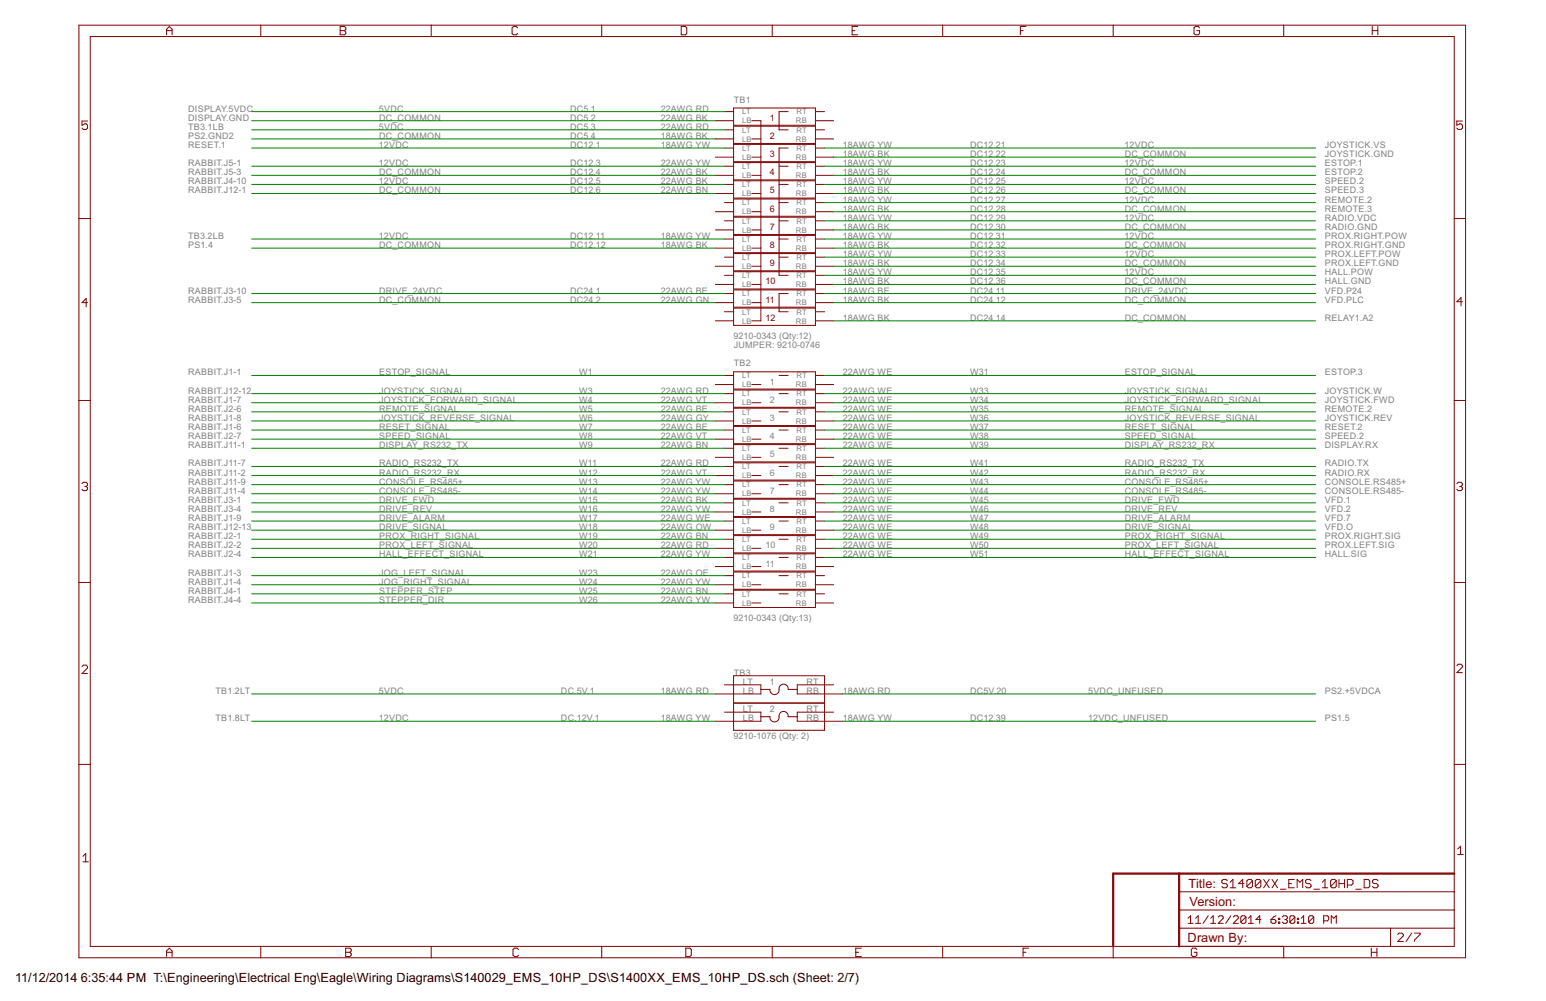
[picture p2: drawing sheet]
<svg xmlns="http://www.w3.org/2000/svg" width="432mm" height="279mm" viewBox="0 0 432 279" stroke-linecap="round" stroke-linejoin="round" font-family="sans-serif">
<g fill="none" stroke="#800000" stroke-width=".28">
<path d="M22 7h387.3v260.3h-387.3zM25.2 10.2h381v254h-381zM46.5 9.7v-1.5l.8-.8 .8 .8v1.5M46.5 8.6h1.6M72.8 7v3.2M95 7.4h1.2l.4 .4v.4l-.4 .4 .4 .3v.4l-.4 .4h-1.2zM95 8.6h1.2M120.4 7v3.2M144.6 7.8l-.4-.4h-.8l-.4 .4v1.5l.4 .4h.8l.4-.4M168.1 7v3.2M190.3 7.4h1.1l.4 .4v1.5l-.4 .4h-1.1zM215.7 7v3.2"/>
<path d="M238 8.6h.8M239.6 7.4h-1.6v2.3h1.6M263.3 7v3.2M285 8.6h.8M286.6 7.4h-1.6v2.3M310.9 7v3.2M335 7.8l-.3-.4h-.8l-.4 .4v1.5l.4 .4h.8l.3-.4v-.7h-.7M358.5 7v3.2M383.3 7.4v2.3M383.3 8.6h1.5M384.8 7.4v2.3M24.4 33.8h-1.5v1.2l1.2-.4 .3 .4v.8l-.3 .3h-.8l-.4-.3"/>
<path d="M199.8 38.8h5.1M199.8 33.7h5.1M202.4 36.2h2.5M202.4 31.2h2.5M204.9 30.1h22.9v4.9h-22.9zM204.9 35.2h22.9v4.8h-22.9zM210 33.7h2.5v55.9h-2.5M210 38.8h2.5M220.1 31.2h-2.5v5h2.5M227.8 36.2h2.5M227.8 38.8h5M227.8 31.2h2.5"/>
<path d="M227.8 33.7h5M408.5 33.8h-1.6v1.2l1.2-.4 .4 .4v.8l-.4 .3h-.8l-.4-.3M199.8 59.1h5.1M199.8 54h5.1M199.8 48.9h5.1M199.8 43.9h5.1M202.4 56.6h2.5M202.4 51.5h2.5M202.4 46.4h2.5M202.4 41.3h2.5M204.9 40.3h22.9v4.8h-22.9zM204.9 45.4h22.9v4.8h-22.9z"/>
<path d="M204.9 50.5h22.9v4.8h-22.9zM204.9 55.5h22.9v4.9h-22.9zM210 59.1h2.5M210 54h2.5M210 48.9h2.5M210 43.9h2.5M217.6 56.6h2.5M217.6 51.5h2.5M217.6 46.4h2.5M220.1 41.3h-2.5v35.6h2.5M227.8 56.6h2.5M227.8 59.1h5"/>
<path d="M227.8 51.5h2.5M227.8 54h5M227.8 46.4h2.5M227.8 48.9h5M227.8 41.3h2.5M227.8 43.9h5M22 61h3.2M199.8 69.3h5.1M199.8 64.2h5.1M199.8 74.3h5.1M199.8 79.4h5.1M202.4 66.7h2.5"/>
<path d="M202.4 61.6h2.5M202.4 71.8h2.5M202.4 76.9h2.5M204.9 60.6h22.9v4.8h-22.9zM204.9 65.7h22.9v4.8h-22.9zM204.9 70.8h22.9v4.8h-22.9zM204.9 75.8h22.9v4.9h-22.9zM210 69.3h2.5M210 64.2h2.5M210 74.3h2.5M210 79.4h2.5M217.6 66.7h2.5"/>
<path d="M217.6 61.6h2.5M217.6 71.8h2.5M227.8 66.7h2.5M227.8 69.3h5M227.8 61.6h2.5M227.8 64.2h5M227.8 71.8h2.5M227.8 74.3h5M227.8 76.9h2.5M227.8 79.4h5M406.2 61h3.1M24.4 84.5h-1.5l1.2-1.2v2.4"/>
<path d="M199.8 84.5h5.1M199.8 89.6h5.1M202.4 87h2.5M202.4 81.9h2.5M204.9 80.9h22.9v4.8h-22.9zM204.9 86h22.9v4.8h-22.9zM210 84.5h2.5M220.1 81.9h-2.5v5.1h2.5M227.8 84.5h5M227.8 87h2.5M227.8 89.6h5M227.8 81.9h2.5"/>
<path d="M408.5 84.2h-1.6l1.2-1.1v2.3M22 111.8h3.2M199.8 112.4h5.1M199.8 117.5h5.1M199.8 107.3h5.1M202.4 109.9h2.5M202.4 115h2.5M202.4 104.8h2.5M204.9 103.8h22.9v4.8h-22.9zM204.9 108.9h22.9v4.8h-22.9zM204.9 113.9h22.9v4.9h-22.9zM204.9 119h22.9v4.8h-22.9z"/>
<path d="M210 112.4h2.5M210 117.5h2.5M210 107.3h2.5M217.6 109.9h2.5M217.6 115h2.5M217.6 104.8h2.5M227.8 109.9h2.5M227.8 112.4h5M227.8 115h2.5M227.8 117.5h5M227.8 104.8h2.5M227.8 107.3h5"/>
<path d="M406.2 111.8h3.1M22.9 135l.4-.4h.8l.3 .4v.4l-.3 .4M23.7 135.8h.4M24.1 135.8l.3 .4v.4l-.3 .3h-.8l-.4-.3M199.8 122.6h5.1M199.8 127.7h5.1M199.8 132.7h5.1M199.8 137.8h5.1M202.4 120h2.5M202.4 125.1h2.5M202.4 130.2h2.5M202.4 135.3h2.5"/>
<path d="M204.9 124.1h22.9v4.8h-22.9zM204.9 129.2h22.9v4.8h-22.9zM204.9 134.3h22.9v4.8h-22.9zM204.9 139.3h22.9v4.9h-22.9zM210 122.6h2.5M210 127.7h2.5M210 132.7h2.5M210 137.8h2.5M217.6 120h2.5M217.6 125.1h2.5M217.6 130.2h2.5M217.6 135.3h2.5"/>
<path d="M227.8 120h2.5M227.8 122.6h5M227.8 125.1h2.5M227.8 127.7h5M227.8 130.2h2.5M227.8 132.7h5M227.8 135.3h2.5M227.8 137.8h5M406.9 135l.4-.4h.8l.4 .4v.4l-.4 .4M407.7 135.8h.4M408.1 135.8l.4 .4v.4l-.4 .3h-.8l-.4-.3M199.8 142.9h5.1"/>
<path d="M199.8 148h5.1M199.8 153.1h5.1M199.8 158.1h5.1M202.4 140.4h2.5M202.4 145.4h2.5M202.4 150.5h2.5M202.4 155.6h2.5M204.9 144.4h22.9v4.8h-22.9zM204.9 149.5h22.9v4.8h-22.9zM204.9 154.6h22.9v4.8h-22.9zM204.9 159.7h22.9v4.8h-22.9zM210 142.9h2.5"/>
<path d="M210 148h2.5M210 153.1h2.5M210 158.1h2.5M217.6 140.4h2.5M217.6 145.4h2.5M217.6 150.5h2.5M217.6 155.6h2.5M227.8 140.4h2.5M227.8 142.9h5M227.8 145.4h2.5M227.8 148h5M227.8 150.5h2.5"/>
<path d="M227.8 153.1h5M227.8 155.6h2.5M227.8 158.1h5M22 162.6h3.2M199.8 163.2h5.1M199.8 168.3h5.1M202.4 160.7h2.5M202.4 165.8h2.5M204.9 164.7h22.9v4.9h-22.9zM210 163.2h2.5M210 168.3h2.5M217.6 160.7h2.5"/>
<path d="M217.6 165.8h2.5M227.8 160.7h2.5M227.8 163.2h5M227.8 165.8h2.5M227.8 168.3h5M406.2 162.6h3.1M22.9 186.1l.4-.4h.8l.3 .4v.3l-1.5 1.6h1.5M202.4 191.2h10.1v2.5h-12.7M202.4 198.8h10.1v2.5h-12.7M204.9 188.6h25.4v15.2h-25.4zM204.9 196.2h25.4M212.5 192.4h2.6a1.31 1.31 0 0 0 1.4 1.5 1.31 1.31 0 0 0 1.1-1.8 1.29 1.29 0 0 1 1.4-1.1 1.29 1.29 0 0 1 1.1 1.4h2.6"/>
<path d="M232.8 191.2h-10.1v2.5h12.7M232.8 198.8h-10.1v2.5h12.7M406.9 185.8l.4-.4h.8l.4 .4v.4l-1.6 1.5h1.6M22 213.4h3.2M212.5 200h2.6a1.31 1.31 0 0 0 1.4 1.5 1.31 1.31 0 0 0 1.1-1.8 1.29 1.29 0 0 1 1.4-1.1 1.29 1.29 0 0 1 1.1 1.4h2.6M406.2 213.4h3.1M23.2 239l.7-.8v2.4M407.1 237l.8-.8v2.3M407.1 238.5h1.6M23.2 240.6h1.5M329.3 259.1h76.9M329.3 254h76.9"/>
<path d="M329.3 248.9h76.9M331.8 256.3l.7-.7v2.1M331.8 257.7h1.4M333.9 257.7h1.4M333.9 256.3l.7-.7v2.1M337.5 255.6l-1.5 2.1M338.2 257.7h1.4M338.2 256.3l.7-.7v2.1M340.3 256l.3-.4h.7l.4 .4v.3l-1.4 1.4h1.4M342.8 245.9l-.4-.4h-.8l-.4 .4v.4l.4 .3h.8l.4 .4v.4l-.4 .4h-.8l-.4-.4M343.6 247.8h1.5M343.6 246.3l.8-.8v2.3"/>
<path d="M343.8 255.6l-1.5 2.1M344.5 256l.3-.4h.7l.4 .4v.3l-1.4 1.4h1.4M347.5 246.6h-1.6l1.2-1.1v2.3M348 256v1.4l-.4 .3h-.7l-.3-.3M348 256l-.4-.4h-.7l-.3 .4v1.4M348 256l-1.4 1.4M348.7 257.7h1.4M348.7 256.3l.7-.7v2.1M349.8 245.9l-.4-.4h-.7l-.4 .4v1.5M349.8 245.9v1.5l-.4 .4h-.7l-.4-.4M349.8 245.9l-1.5 1.5M352.1 245.9l-.3-.4h-.8l-.4 .4v1.5"/>
<path d="M352.1 245.9v1.5l-.3 .4h-.8l-.4-.4M352.1 245.9l-1.5 1.5M352.2 256.7h-1.4l1-1.1v2.1M352.9 245.5l1.6 2.3M354.5 245.5l-1.6 2.3M355 256.7h1l.4 .3v.4l-.4 .3h-.7l-.3-.3zM355.3 245.5l1.5 2.3M356.4 255.6l-1.4 1.1M356.8 245.5l-1.5 2.3M357.1 257.4h.3v.3h-.3zM357.1 256.3h.3v.4h-.3zM357.6 248.2h1.6"/>
<path d="M358.1 256l.4-.4h.7l.4 .4v.3l-.4 .4M358.8 256.7h.4M359.2 256.7l.4 .3v.4l-.4 .3h-.7l-.4-.3M360 246.6h.7M361.5 245.5h-1.5v2.3h1.5M361.7 256v1.4l-.4 .3h-.7l-.3-.3M361.7 256l-.4-.4h-.7l-.3 .4v1.4M361.7 256l-1.4 1.4M362.3 247.8v-2.3l.8 .8 .8-.8v2.3M362.4 257.4h.3v.3h-.3zM362.4 256.3h.3v.4h-.3zM363.4 257.7h1.4"/>
<path d="M363.4 256.3l.7-.7v2.1M366.2 245.9l-.4-.4h-.8l-.4 .4v.4l.4 .3h.8l.4 .4v.4l-.4 .4h-.8l-.4-.4M366.9 256v1.4l-.3 .3h-.7l-.4-.3M366.9 256l-.3-.4h-.7l-.4 .4v1.4M366.9 256l-1.4 1.4M367 248.2h1.5M369.3 247.8h1.6M369.3 246.3l.8-.8v2.3M369.7 257h1.1l.3-.3v-.7l-.3-.4h-1.1v2.1M371.8 257.7v-2.1l.7 .7 .7-.7v2.1M373.2 245.9l-.4-.4h-.8l-.4 .4v1.5M373.2 245.9v1.5l-.4 .4h-.8l-.4-.4"/>
<path d="M373.2 245.9l-1.6 1.5M374 246.6h1.5M374 245.5v2.3M375.5 245.5v2.3M376.3 247h1.2l.4-.4v-.7l-.4-.4h-1.2v2.3M378.7 248.2h1.5M381 245.5h1.2l.4 .4v1.5l-.4 .4h-1.2zM384.9 245.9l-.4-.4h-.8l-.4 .4v.4l.4 .3h.8l.4 .4v.4l-.4 .4h-.8l-.4-.4M388.4 259.1v5.1M46.5 267v-1.6l.8-.8 .8 .8v1.6M46.5 265.8h1.6M72.8 264.2v3.1"/>
<path d="M96.5 265.8h1.2M96.5 264.6h1.2l.4 .4v.4l-.4 .4 .4 .4v.4l-.4 .4h-1.2zM120.4 264.2v3.1M144.8 265l-.4-.4h-.7l-.4 .4v1.6l.4 .4h.7l.4-.4M168.1 264.2v3.1M191.5 264.6h1.2l.4 .4v1.6l-.4 .4h-1.2zM215.7 264.2v3.1M239 265.8h.8M240.6 264.6h-1.6v2.4h1.6M263.3 264.2v3.1M285.7 265.8h.8M287.3 264.6h-1.6v2.4"/>
<path d="M310.9 264.2v3.1M334.3 265l-.4-.4h-.8l-.4 .4v1.6l.4 .4h.8l.4-.4v-.8h-.8M358.5 264.2v3.1M383 265.8h1.6M383 264.6v2.4M384.6 264.6v2.4M390.4 260.8l.4-.3h.8l.3 .3v.4l-1.5 1.6h1.5M394.3 260.5l-1.6 2.3M395.1 260.5h1.5v.3l-1.5 1.6v.4"/>
</g>
<path d="M329.3 243.8v20.4M406.2 243.8h-95.3v20.4" fill="none" stroke="#800000" stroke-width=".61"/>
<g fill="none" stroke="#008000" stroke-width=".28">
<path d="M70.3 33.7h129.5M70.3 38.8h129.5M70.3 31.2h132.1M70.3 36.2h132.1M70.3 41.3h132.1M70.3 46.4h132.1M70.3 51.5h132.1M70.3 54h129.5M70.3 48.9h129.5M230.3 41.3h137.1M230.3 46.4h137.1M230.3 51.5h137.1"/>
<path d="M230.3 56.6h137.1M232.8 54h134.6M232.8 43.9h134.6M232.8 48.9h134.6M232.8 59.1h134.6M70.3 66.7h132.1M70.3 69.3h129.5M230.3 66.7h137.1M230.3 61.6h137.1M230.3 71.8h137.1M230.3 76.9h137.1M232.8 69.3h134.6"/>
<path d="M232.8 64.2h134.6M232.8 74.3h134.6M232.8 79.4h134.6M70.3 84.5h129.5M70.3 81.9h132.1M230.3 81.9h137.1M232.8 84.5h134.6M232.8 89.6h134.6M70.3 109.9h132.1M70.3 112.4h129.5M70.3 115h132.1M70.3 117.5h129.5"/>
<path d="M70.3 104.8h132.1M230.3 109.9h137.1M230.3 115h137.1M230.3 104.8h137.1M232.8 112.4h134.6M232.8 117.5h134.6M70.3 120h132.1M70.3 125.1h132.1M70.3 130.2h132.1M70.3 132.7h129.5M70.3 135.3h132.1M70.3 137.8h129.5"/>
<path d="M70.3 122.6h129.5M230.3 120h137.1M230.3 125.1h137.1M230.3 130.2h137.1M230.3 135.3h137.1M232.8 132.7h134.6M232.8 137.8h134.6M232.8 122.6h134.6M70.3 155.6h132.1M70.3 140.4h132.1M70.3 142.9h129.5M70.3 145.4h132.1"/>
<path d="M70.3 148h129.5M70.3 150.5h132.1M70.3 153.1h129.5M230.3 155.6h137.1M230.3 140.4h137.1M230.3 145.4h137.1M230.3 150.5h137.1M232.8 142.9h134.6M232.8 148h134.6M232.8 153.1h134.6M70.3 160.7h132.1M70.3 163.2h129.5"/>
<path d="M70.3 165.8h132.1M70.3 168.3h129.5M70.3 193.7h129.5M235.4 193.7h132M70.3 201.3h129.5M235.4 201.3h132"/>
</g>
<g font-size="4" fill="#800000">
<text x="331.9" y="247.8">Title:</text>
<text x="332.2" y="252.9">Version:</text>
<text x="331.7" y="263">Drawn By:</text>
</g>
<g font-size="4">
<text x="4.2" y="274.2">11/12/2014</text>
<text x="22.6" y="274.2">6:35:44 PM T:\Engineering\Electrical Eng\Eagle\Wiring Diagrams\S140029_EMS_10HP_DS\S1400XX_EMS_10HP_DS.sch (Sheet: 2/7)</text>
</g>
<g font-size="2.8" fill="#808080">
<text x="204.9" y="28.6">TB1</text>
<text x="52.6" y="31.2">DISPLAY.5VDC</text>
<text x="52.6" y="33.7">DISPLAY.GND</text>
<text x="105.8" y="31.2">5VDC</text>
<text x="105.9" y="33.7">DC_COMMON</text>
<text x="159.2" y="31.2">DC5.1</text>
<text x="159.2" y="33.7">DC5.2</text>
<text x="184.6" y="31.2">22AWG RD</text>
<text x="184.6" y="33.7">22AWG BK</text>
<text x="52.6" y="36.2">TB3.1LB</text>
<text x="52.6" y="38.8">PS2.GND2</text>
<text x="52.6" y="41.3">RESET.1</text>
<text x="105.8" y="41.3">12VDC</text>
<text x="105.8" y="36.2">5VDC</text>
<text x="105.9" y="38.8">DC_COMMON</text>
<text x="159.2" y="36.2">DC5.3</text>
<text x="159.2" y="38.8">DC5.4</text>
<text x="159.2" y="41.3">DC12.1</text>
<text x="184.6" y="41.3">18AWG YW</text>
<text x="184.6" y="38.8">18AWG BK</text>
<text x="184.6" y="36.2">22AWG RD</text>
<text x="235.4" y="41.3">18AWG YW</text>
<text x="271" y="41.3">DC12.21</text>
<text x="314.1" y="41.3">12VDC</text>
<text x="370" y="41.3">JOYSTICK.VS</text>
<text x="52.6" y="46.4">RABBIT.J5-1</text>
<text x="105.8" y="46.4">12VDC</text>
<text x="159.2" y="46.4">DC12.3</text>
<text x="184.6" y="46.4">22AWG YW</text>
<text x="235.4" y="46.4">18AWG YW</text>
<text x="235.4" y="43.9">18AWG BK</text>
<text x="271" y="43.9">DC12.22</text>
<text x="271" y="46.4">DC12.23</text>
<text x="314.1" y="46.4">12VDC</text>
<text x="314.1" y="43.9">DC_COMMON</text>
<text x="370" y="46.4">ESTOP.1</text>
<text x="370" y="43.9">JOYSTICK.GND</text>
<text x="52.6" y="48.9">RABBIT.J5-3</text>
<text x="52.6" y="51.5">RABBIT.J4-10</text>
<text x="105.8" y="51.5">12VDC</text>
<text x="105.9" y="48.9">DC_COMMON</text>
<text x="159.2" y="48.9">DC12.4</text>
<text x="159.2" y="51.5">DC12.5</text>
<text x="184.6" y="48.9">22AWG BK</text>
<text x="184.6" y="51.5">22AWG BK</text>
<text x="235.4" y="51.5">18AWG YW</text>
<text x="235.4" y="48.9">18AWG BK</text>
<text x="271" y="48.9">DC12.24</text>
<text x="271" y="51.5">DC12.25</text>
<text x="314.1" y="51.5">12VDC</text>
<text x="314.1" y="48.9">DC_COMMON</text>
<text x="370" y="51.5">SPEED.2</text>
<text x="370" y="48.9">ESTOP.2</text>
<text x="52.6" y="54">RABBIT.J12-1</text>
<text x="105.9" y="54">DC_COMMON</text>
<text x="159.2" y="54">DC12.6</text>
<text x="184.6" y="54">22AWG BN</text>
<text x="235.4" y="56.5">18AWG YW</text>
<text x="235.4" y="54">18AWG BK</text>
<text x="235.4" y="59.1">18AWG BK</text>
<text x="271" y="54">DC12.26</text>
<text x="271" y="56.5">DC12.27</text>
<text x="271" y="59.1">DC12.28</text>
<text x="314.1" y="56.5">12VDC</text>
<text x="314.1" y="54">DC_COMMON</text>
<text x="314.1" y="59.1">DC_COMMON</text>
<text x="370" y="56.5">REMOTE.2</text>
<text x="370" y="59.1">REMOTE.3</text>
<text x="370" y="54">SPEED.3</text>
<text x="235.4" y="61.6">18AWG YW</text>
<text x="235.4" y="64.2">18AWG BK</text>
<text x="271" y="61.6">DC12.29</text>
<text x="271" y="64.2">DC12.30</text>
<text x="314.1" y="61.6">12VDC</text>
<text x="314.1" y="64.2">DC_COMMON</text>
<text x="370" y="61.6">RADIO.VDC</text>
<text x="370" y="64.2">RADIO.GND</text>
<text x="52.6" y="69.2">PS1.4</text>
<text x="52.6" y="66.7">TB3.2LB</text>
<text x="105.8" y="66.7">12VDC</text>
<text x="105.9" y="69.2">DC_COMMON</text>
<text x="159.2" y="66.7">DC12.11</text>
<text x="159.2" y="69.2">DC12.12</text>
<text x="184.6" y="66.7">18AWG YW</text>
<text x="184.6" y="69.2">18AWG BK</text>
<text x="235.4" y="66.7">18AWG YW</text>
<text x="235.4" y="71.8">18AWG YW</text>
<text x="235.4" y="69.2">18AWG BK</text>
<text x="271" y="66.7">DC12.31</text>
<text x="271" y="69.2">DC12.32</text>
<text x="271" y="71.8">DC12.33</text>
<text x="314.1" y="66.7">12VDC</text>
<text x="314.1" y="71.8">12VDC</text>
<text x="314.1" y="69.2">DC_COMMON</text>
<text x="370" y="66.7">PROX.RIGHT.POW</text>
<text x="370" y="71.8">PROX.LEFT.POW</text>
<text x="370" y="69.2">PROX.RIGHT.GND</text>
<text x="235.4" y="76.9">18AWG YW</text>
<text x="235.4" y="74.3">18AWG BK</text>
<text x="271" y="74.3">DC12.34</text>
<text x="271" y="76.9">DC12.35</text>
<text x="314.1" y="76.9">12VDC</text>
<text x="314.1" y="74.3">DC_COMMON</text>
<text x="370" y="76.9">HALL.POW</text>
<text x="370" y="74.3">PROX.LEFT.GND</text>
<text x="52.6" y="81.9">RABBIT.J3-10</text>
<text x="105.9" y="81.9">DRIVE_24VDC</text>
<text x="159.2" y="81.9">DC24.1</text>
<text x="184.6" y="81.9">22AWG BE</text>
<text x="235.4" y="81.9">18AWG BE</text>
<text x="235.4" y="79.4">18AWG BK</text>
<text x="271" y="81.9">DC24.11</text>
<text x="271" y="79.4">DC12.36</text>
<text x="314.1" y="79.4">DC_COMMON</text>
<text x="314.1" y="81.9">DRIVE_24VDC</text>
<text x="370" y="81.9">VFD.P24</text>
<text x="370" y="79.4">HALL.GND</text>
<text x="52.6" y="84.5">RABBIT.J3-5</text>
<text x="105.9" y="84.5">DC_COMMON</text>
<text x="159.2" y="84.5">DC24.2</text>
<text x="184.6" y="84.5">22AWG GN</text>
<text x="235.4" y="84.5">18AWG BK</text>
<text x="235.4" y="89.6">18AWG BK</text>
<text x="271" y="84.5">DC24.12</text>
<text x="271" y="89.6">DC24.14</text>
<text x="314.1" y="84.5">DC_COMMON</text>
<text x="314.1" y="89.6">DC_COMMON</text>
<text x="370" y="84.5">VFD.PLC</text>
<text x="370" y="89.6">RELAY1.A2</text>
<text x="204.9" y="94.6">9210-0343 (Qty:12)</text>
<text x="204.9" y="97.2">JUMPER: 9210-0746</text>
<text x="52.6" y="104.8">RABBIT.J1-1</text>
<text x="105.9" y="104.8">ESTOP_SIGNAL</text>
<text x="161.8" y="104.8">W1</text>
<text x="204.9" y="102.3">TB2</text>
<text x="215" y="107.3">1</text>
<text x="235.4" y="104.8">22AWG WE</text>
<text x="271" y="104.8">W31</text>
<text x="314.1" y="104.8">ESTOP_SIGNAL</text>
<text x="370" y="104.8">ESTOP.3</text>
<text x="52.6" y="109.9">RABBIT.J12-12</text>
<text x="52.6" y="112.4">RABBIT.J1-7</text>
<text x="105.9" y="109.9">JOYSTICK_SIGNAL</text>
<text x="105.9" y="112.4">JOYSTICK_FORWARD_SIGNAL</text>
<text x="161.8" y="109.9">W3</text>
<text x="161.8" y="112.4">W4</text>
<text x="184.6" y="109.9">22AWG RD</text>
<text x="184.6" y="112.4">22AWG VT</text>
<text x="215" y="112.4">2</text>
<text x="235.4" y="109.9">22AWG WE</text>
<text x="235.4" y="112.4">22AWG WE</text>
<text x="271" y="109.9">W33</text>
<text x="271" y="112.4">W34</text>
<text x="314.1" y="109.9">JOYSTICK_SIGNAL</text>
<text x="314.1" y="112.4">JOYSTICK_FORWARD_SIGNAL</text>
<text x="370" y="109.9">JOYSTICK.W</text>
<text x="370" y="112.4">JOYSTICK.FWD</text>
<text x="52.6" y="115">RABBIT.J2-6</text>
<text x="52.6" y="117.5">RABBIT.J1-8</text>
<text x="105.9" y="115">REMOTE_SIGNAL</text>
<text x="105.9" y="117.5">JOYSTICK_REVERSE_SIGNAL</text>
<text x="161.8" y="115">W5</text>
<text x="161.8" y="117.5">W6</text>
<text x="184.6" y="115">22AWG BE</text>
<text x="184.6" y="117.5">22AWG GY</text>
<text x="215" y="117.5">3</text>
<text x="235.4" y="115">22AWG WE</text>
<text x="235.4" y="117.5">22AWG WE</text>
<text x="271" y="115">W35</text>
<text x="271" y="117.5">W36</text>
<text x="314.1" y="115">REMOTE_SIGNAL</text>
<text x="314.1" y="117.5">JOYSTICK_REVERSE_SIGNAL</text>
<text x="370" y="117.5">JOYSTICK.REV</text>
<text x="370" y="115">REMOTE.2</text>
<text x="52.6" y="120">RABBIT.J1-6</text>
<text x="52.6" y="122.6">RABBIT.J2-7</text>
<text x="52.6" y="125.1">RABBIT.J11-1</text>
<text x="105.9" y="120">RESET_SIGNAL</text>
<text x="105.9" y="122.6">SPEED_SIGNAL</text>
<text x="105.9" y="125.1">DISPLAY_RS232_TX</text>
<text x="161.8" y="120">W7</text>
<text x="161.8" y="125.1">W9</text>
<text x="161.8" y="122.6">W8</text>
<text x="184.6" y="120">22AWG BE</text>
<text x="184.6" y="122.6">22AWG VT</text>
<text x="184.6" y="125.1">22AWG BN</text>
<text x="215" y="122.6">4</text>
<text x="235.4" y="120">22AWG WE</text>
<text x="235.4" y="122.6">22AWG WE</text>
<text x="235.4" y="125.1">22AWG WE</text>
<text x="271" y="120">W37</text>
<text x="271" y="122.6">W38</text>
<text x="271" y="125.1">W39</text>
<text x="314.1" y="120">RESET_SIGNAL</text>
<text x="314.1" y="125.1">DISPLAY_RS232_RX</text>
<text x="314.1" y="122.6">SPEED_SIGNAL</text>
<text x="370" y="120">RESET.2</text>
<text x="370" y="122.6">SPEED.2</text>
<text x="370" y="125.1">DISPLAY.RX</text>
<text x="52.6" y="130.2">RABBIT.J11-7</text>
<text x="105.9" y="130.2">RADIO_RS232_TX</text>
<text x="161.8" y="130.2">W11</text>
<text x="184.6" y="130.2">22AWG RD</text>
<text x="215" y="127.7">5</text>
<text x="235.4" y="130.2">22AWG WE</text>
<text x="271" y="130.2">W41</text>
<text x="314.1" y="130.2">RADIO_RS232_TX</text>
<text x="370" y="130.2">RADIO.TX</text>
<text x="52.6" y="132.7">RABBIT.J11-2</text>
<text x="52.6" y="135.3">RABBIT.J11-9</text>
<text x="52.6" y="137.8">RABBIT.J11-4</text>
<text x="105.9" y="132.7">RADIO_RS232_RX</text>
<text x="105.9" y="135.3">CONSOLE_RS485+</text>
<text x="105.9" y="137.8">CONSOLE_RS485-</text>
<text x="161.8" y="132.7">W12</text>
<text x="161.8" y="135.3">W13</text>
<text x="161.8" y="137.8">W14</text>
<text x="184.6" y="137.8">22AWG YW</text>
<text x="184.6" y="132.7">22AWG VT</text>
<text x="184.6" y="135.3">22AWG YW</text>
<text x="215" y="132.7">6</text>
<text x="215" y="137.8">7</text>
<text x="235.4" y="132.7">22AWG WE</text>
<text x="235.4" y="135.3">22AWG WE</text>
<text x="235.4" y="137.8">22AWG WE</text>
<text x="271" y="132.7">W42</text>
<text x="271" y="135.3">W43</text>
<text x="271" y="137.8">W44</text>
<text x="314.1" y="132.7">RADIO_RS232_RX</text>
<text x="314.1" y="135.3">CONSOLE_RS485+</text>
<text x="314.1" y="137.8">CONSOLE_RS485-</text>
<text x="370" y="132.7">RADIO.RX</text>
<text x="370" y="135.3">CONSOLE.RS485+</text>
<text x="370" y="137.8">CONSOLE.RS485-</text>
<text x="52.6" y="140.4">RABBIT.J3-1</text>
<text x="52.6" y="142.9">RABBIT.J3-4</text>
<text x="105.9" y="140.4">DRIVE_FWD</text>
<text x="105.9" y="142.9">DRIVE_REV</text>
<text x="161.8" y="140.4">W15</text>
<text x="161.8" y="142.9">W16</text>
<text x="184.6" y="142.9">22AWG YW</text>
<text x="184.6" y="140.4">22AWG BK</text>
<text x="215" y="142.9">8</text>
<text x="235.4" y="142.9">22AWG WE</text>
<text x="235.4" y="140.4">22AWG WE</text>
<text x="271" y="140.4">W45</text>
<text x="271" y="142.9">W46</text>
<text x="314.1" y="140.4">DRIVE_FWD</text>
<text x="314.1" y="142.9">DRIVE_REV</text>
<text x="370" y="140.4">VFD.1</text>
<text x="370" y="142.9">VFD.2</text>
<text x="52.6" y="145.4">RABBIT.J1-9</text>
<text x="52.6" y="148">RABBIT.J12-13</text>
<text x="105.9" y="145.4">DRIVE_ALARM</text>
<text x="105.9" y="148">DRIVE_SIGNAL</text>
<text x="161.8" y="145.4">W17</text>
<text x="161.8" y="148">W18</text>
<text x="184.6" y="145.4">22AWG WE</text>
<text x="184.6" y="148">22AWG OW</text>
<text x="215" y="148">9</text>
<text x="235.4" y="145.4">22AWG WE</text>
<text x="235.4" y="148">22AWG WE</text>
<text x="271" y="145.4">W47</text>
<text x="271" y="148">W48</text>
<text x="314.1" y="145.4">DRIVE_ALARM</text>
<text x="314.1" y="148">DRIVE_SIGNAL</text>
<text x="370" y="148">VFD.O</text>
<text x="370" y="145.4">VFD.7</text>
<text x="52.6" y="150.5">RABBIT.J2-1</text>
<text x="52.6" y="153.1">RABBIT.J2-2</text>
<text x="52.6" y="155.6">RABBIT.J2-4</text>
<text x="105.9" y="155.6">HALL_EFFECT_SIGNAL</text>
<text x="105.9" y="150.5">PROX_RIGHT_SIGNAL</text>
<text x="105.9" y="153.1">PROX_LEFT_SIGNAL</text>
<text x="161.8" y="150.5">W19</text>
<text x="161.8" y="153.1">W20</text>
<text x="161.8" y="155.6">W21</text>
<text x="184.6" y="155.6">22AWG YW</text>
<text x="184.6" y="153.1">22AWG RD</text>
<text x="184.6" y="150.5">22AWG BN</text>
<text x="213.8" y="153.1">10</text>
<text x="235.4" y="150.5">22AWG WE</text>
<text x="235.4" y="153.1">22AWG WE</text>
<text x="235.4" y="155.6">22AWG WE</text>
<text x="271" y="150.5">W49</text>
<text x="271" y="153.1">W50</text>
<text x="271" y="155.6">W51</text>
<text x="314.1" y="155.6">HALL_EFFECT_SIGNAL</text>
<text x="314.1" y="150.5">PROX_RIGHT_SIGNAL</text>
<text x="314.1" y="153.1">PROX_LEFT_SIGNAL</text>
<text x="370" y="150.5">PROX.RIGHT.SIG</text>
<text x="370" y="153.1">PROX.LEFT.SIG</text>
<text x="370" y="155.6">HALL.SIG</text>
<text x="52.6" y="160.7">RABBIT.J1-3</text>
<text x="105.9" y="160.7">JOG_LEFT_SIGNAL</text>
<text x="161.8" y="160.7">W23</text>
<text x="184.6" y="160.7">22AWG OE</text>
<text x="213.8" y="158.1">11</text>
<text x="52.6" y="163.2">RABBIT.J1-4</text>
<text x="52.6" y="165.8">RABBIT.J4-1</text>
<text x="105.9" y="163.2">JOG_RIGHT_SIGNAL</text>
<text x="105.9" y="165.8">STEPPER_STEP</text>
<text x="161.8" y="163.2">W24</text>
<text x="161.8" y="165.8">W25</text>
<text x="184.6" y="163.2">22AWG YW</text>
<text x="184.6" y="165.8">22AWG BN</text>
<text x="52.6" y="168.3">RABBIT.J4-4</text>
<text x="105.9" y="168.3">STEPPER_DIR</text>
<text x="161.8" y="168.3">W26</text>
<text x="184.6" y="168.3">22AWG YW</text>
<text x="204.9" y="173.4">9210-0343 (Qty:13)</text>
<text x="204.9" y="188.6">TB3</text>
<text x="207.5" y="191.1">LT</text>
<text x="215" y="191.1">1</text>
<text x="225.3" y="191.1">RT</text>
<text x="60.2" y="193.7">TB1.2LT</text>
<text x="105.8" y="193.7">5VDC</text>
<text x="156.7" y="193.7">DC.5V.1</text>
<text x="184.6" y="193.7">18AWG RD</text>
<text x="207.5" y="193.7">LB</text>
<text x="225.3" y="193.7">RB</text>
<text x="235.4" y="193.7">18AWG RD</text>
<text x="271" y="193.7">DC5V.20</text>
<text x="303.9" y="193.7">5VDC_UNFUSED</text>
<text x="370" y="193.7">PS2.+5VDCA</text>
<text x="60.2" y="201.3">TB1.8LT</text>
<text x="105.8" y="201.3">12VDC</text>
<text x="156.7" y="201.3">DC.12V.1</text>
<text x="184.6" y="201.3">18AWG YW</text>
<text x="207.5" y="198.8">LT</text>
<text x="207.5" y="201.3">LB</text>
<text x="215" y="198.8">2</text>
<text x="225.3" y="198.8">RT</text>
<text x="225.3" y="201.3">RB</text>
<text x="235.4" y="201.3">18AWG YW</text>
<text x="271" y="201.3">DC12.39</text>
<text x="303.9" y="201.3">12VDC_UNFUSED</text>
<text x="370" y="201.3">PS1.5</text>
<text x="204.9" y="206.4">9210-1076 (Qty: 2)</text>
</g>
<g font-size="2.8" fill="#800000">
<text x="215" y="33.7">1</text>
<text x="215" y="38.8">2</text>
<text x="215" y="43.9">3</text>
<text x="215" y="48.9">4</text>
<text x="215" y="54">5</text>
<text x="215" y="59.1">6</text>
<text x="215" y="64.2">7</text>
<text x="215" y="69.2">8</text>
<text x="215" y="74.3">9</text>
<text x="213.8" y="79.4">10</text>
<text x="213.8" y="84.5">11</text>
<text x="213.8" y="89.6">12</text>
</g>
<g font-size="2.4" fill="#808080">
<text x="207.3" y="31.9">LT</text>
<text x="207.3" y="34.5">LB</text>
<text x="222.3" y="34.5">RB</text>
<text x="222.5" y="31.9">RT</text>
<text x="207.3" y="37">LT</text>
<text x="207.3" y="39.5">LB</text>
<text x="222.3" y="39.5">RB</text>
<text x="222.5" y="37">RT</text>
<text x="207.3" y="47.2">LT</text>
<text x="207.3" y="42.1">LT</text>
<text x="207.3" y="44.6">LB</text>
<text x="222.3" y="44.6">RB</text>
<text x="222.5" y="47.2">RT</text>
<text x="222.5" y="42.1">RT</text>
<text x="207.3" y="52.2">LT</text>
<text x="207.3" y="49.7">LB</text>
<text x="222.3" y="49.7">RB</text>
<text x="222.5" y="52.2">RT</text>
<text x="207.3" y="57.3">LT</text>
<text x="207.3" y="59.9">LB</text>
<text x="207.3" y="54.8">LB</text>
<text x="222.3" y="59.9">RB</text>
<text x="222.3" y="54.8">RB</text>
<text x="222.5" y="57.3">RT</text>
<text x="207.3" y="62.4">LT</text>
<text x="207.3" y="64.9">LB</text>
<text x="222.3" y="64.9">RB</text>
<text x="222.5" y="62.4">RT</text>
<text x="207.3" y="67.5">LT</text>
<text x="207.3" y="70">LB</text>
<text x="222.3" y="70">RB</text>
<text x="222.5" y="67.5">RT</text>
<text x="207.3" y="72.5">LT</text>
<text x="207.3" y="75.1">LB</text>
<text x="207.3" y="77.6">LT</text>
<text x="222.3" y="75.1">RB</text>
<text x="222.5" y="72.5">RT</text>
<text x="222.5" y="77.6">RT</text>
<text x="207.3" y="82.7">LT</text>
<text x="207.3" y="80.2">LB</text>
<text x="222.3" y="80.2">RB</text>
<text x="222.5" y="82.7">RT</text>
<text x="207.3" y="87.8">LT</text>
<text x="207.3" y="85.2">LB</text>
<text x="222.3" y="85.2">RB</text>
<text x="222.5" y="87.8">RT</text>
<text x="207.3" y="90.3">LB</text>
<text x="222.3" y="90.3">RB</text>
<text x="207.3" y="105.6">LT</text>
<text x="222.5" y="105.6">RT</text>
<text x="207.3" y="110.6">LT</text>
<text x="207.3" y="113.2">LB</text>
<text x="207.3" y="108.1">LB</text>
<text x="222.3" y="113.2">RB</text>
<text x="222.3" y="108.1">RB</text>
<text x="222.5" y="110.6">RT</text>
<text x="207.3" y="115.7">LT</text>
<text x="207.3" y="118.3">LB</text>
<text x="222.3" y="118.3">RB</text>
<text x="222.5" y="115.7">RT</text>
<text x="207.3" y="120.8">LT</text>
<text x="207.3" y="123.3">LB</text>
<text x="207.3" y="125.9">LT</text>
<text x="222.3" y="123.3">RB</text>
<text x="222.5" y="120.8">RT</text>
<text x="222.5" y="125.9">RT</text>
<text x="207.3" y="128.4">LB</text>
<text x="207.3" y="131">LT</text>
<text x="222.3" y="128.4">RB</text>
<text x="222.5" y="131">RT</text>
<text x="207.3" y="133.5">LB</text>
<text x="207.3" y="136">LT</text>
<text x="222.3" y="133.5">RB</text>
<text x="222.5" y="136">RT</text>
<text x="207.3" y="138.6">LB</text>
<text x="207.3" y="141.1">LT</text>
<text x="207.3" y="143.7">LB</text>
<text x="222.3" y="138.6">RB</text>
<text x="222.3" y="143.7">RB</text>
<text x="222.5" y="141.1">RT</text>
<text x="207.3" y="146.2">LT</text>
<text x="207.3" y="148.7">LB</text>
<text x="222.3" y="148.7">RB</text>
<text x="222.5" y="146.2">RT</text>
<text x="207.3" y="151.3">LT</text>
<text x="207.3" y="153.8">LB</text>
<text x="222.3" y="153.8">RB</text>
<text x="222.5" y="151.3">RT</text>
<text x="207.3" y="156.4">LT</text>
<text x="207.3" y="158.9">LB</text>
<text x="207.3" y="161.4">LT</text>
<text x="222.3" y="158.9">RB</text>
<text x="222.5" y="156.4">RT</text>
<text x="222.5" y="161.4">RT</text>
<text x="207.3" y="164">LB</text>
<text x="207.3" y="166.5">LT</text>
<text x="222.3" y="164">RB</text>
<text x="222.5" y="166.5">RT</text>
<text x="207.3" y="169.1">LB</text>
<text x="222.3" y="169.1">RB</text>
</g>
</svg>
